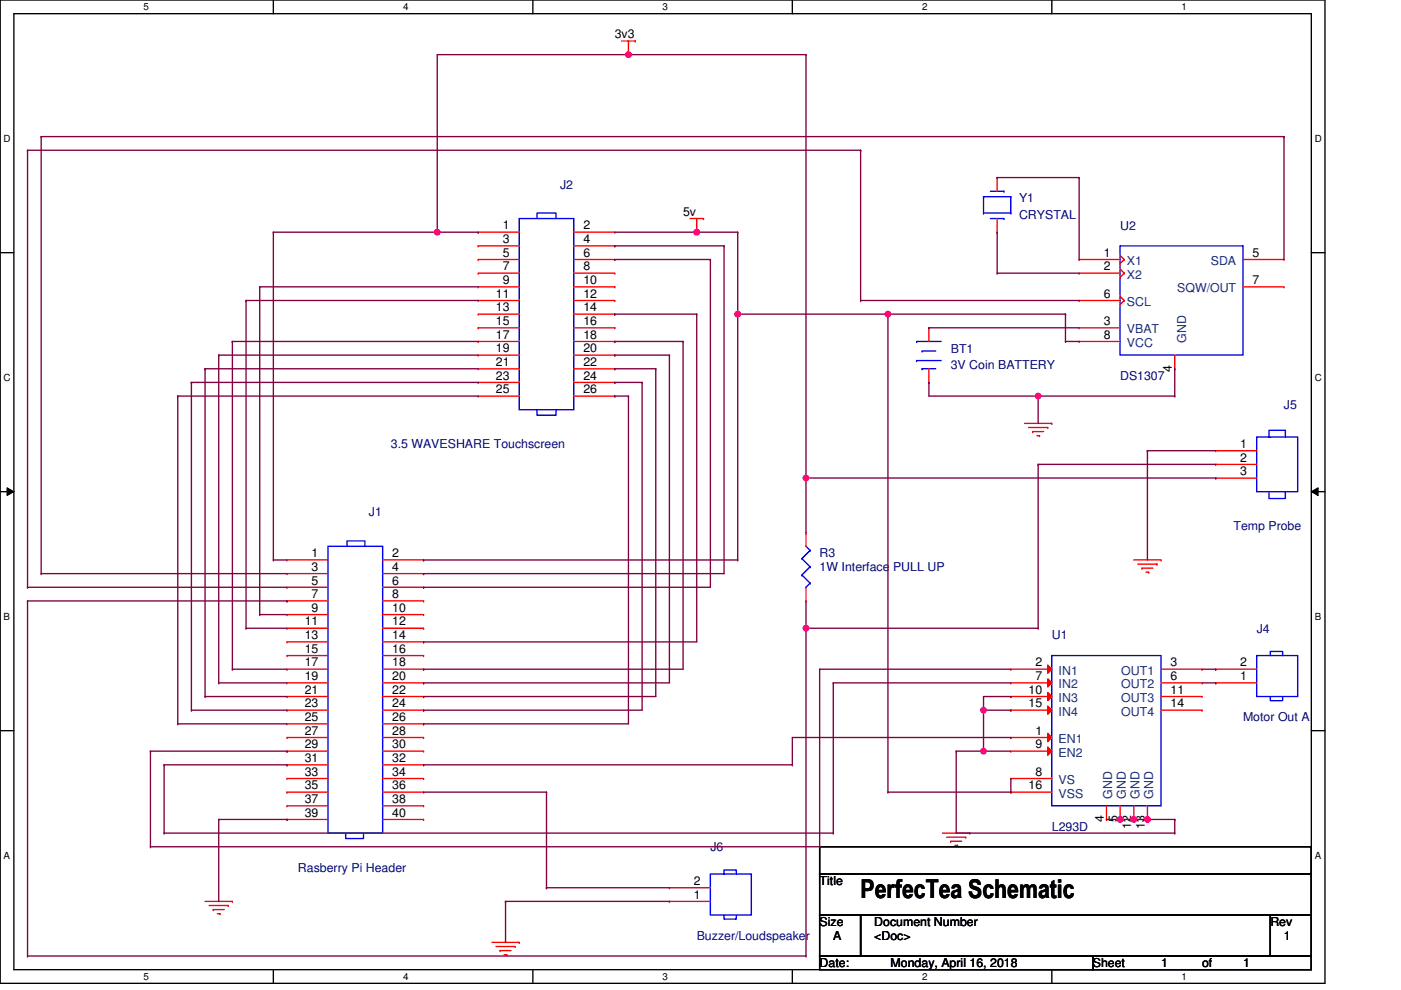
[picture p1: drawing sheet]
<svg xmlns="http://www.w3.org/2000/svg" width="297mm" height="210mm" viewBox="0 0 297 210" stroke-linecap="round" stroke-linejoin="round" font-family="sans-serif">
<path d="M0 0h280.9v208.5h-280.9zM2.9 2.9h275.1v202.7h-275.1z" fill="none" stroke="#000" stroke-width=".29"/>
<g fill="#fff">
<path d="M30.4 .3h1.2v2.3h-1.2z"/>
<path d="M30.4 205.9h1.2v2.3h-1.2z"/>
</g>
<path d="M58 0v2.9M58 205.6v2.9" fill="none" stroke="#000" stroke-width=".29"/>
<g fill="#fff">
<path d="M85.5 .3h1.1v2.3h-1.1z"/>
<path d="M85.5 205.9h1.1v2.3h-1.1z"/>
</g>
<path d="M113 0v2.9M113 205.6v2.9" fill="none" stroke="#000" stroke-width=".29"/>
<g fill="#fff">
<path d="M140.5 .3h1.1v2.3h-1.1z"/>
<path d="M140.5 205.9h1.1v2.3h-1.1z"/>
</g>
<path d="M168 0v2.9M168 205.6v2.9" fill="none" stroke="#000" stroke-width=".29"/>
<g fill="#fff">
<path d="M195.5 .3h1.2v2.3h-1.2z"/>
<path d="M195.5 205.9h1.2v2.3h-1.2z"/>
</g>
<path d="M223 0v2.9M223 205.6v2.9" fill="none" stroke="#000" stroke-width=".29"/>
<g fill="#fff">
<path d="M250.5 .3h1.2v2.3h-1.2z"/>
<path d="M250.5 205.9h1.2v2.3h-1.2z"/>
<path d="M.8 28.2h1.5v2.4h-1.5z"/>
<path d="M278.7 28.2h1.5v2.4h-1.5z"/>
<path d="M.8 78.9h1.5v2.3h-1.5z"/>
<path d="M278.7 78.9h1.5v2.3h-1.5z"/>
</g>
<path d="M0 53.6h2.9M278 53.6h2.9" fill="none" stroke="#000" stroke-width=".29"/>
<g fill="#fff">
<path d="M.8 129.6h1.4v2.3h-1.4z"/>
<path d="M278.7 129.6h1.4v2.3h-1.4z"/>
</g>
<path d="M0 104.2h2.9M278 104.2h2.9" fill="none" stroke="#000" stroke-width=".29"/>
<path d="M1.5 103.4l1.4 .8-1.4 .9zM278 104.2l1.5-.8v1.7z" fill="#000"/>
<path d="M1.5 103.4l1.4 .8-1.4 .9zM278 104.2l1.5-.8v1.7z" fill="none" stroke="#000" stroke-width=".21"/>
<g fill="#fff">
<path d="M.8 180.3h1.4v2.3h-1.4z"/>
<path d="M278.7 180.3h1.4v2.3h-1.4z"/>
</g>
<path d="M0 154.9h2.9M278 154.9h2.9M173.8 179.5h104.2v5.8h-104.2zM173.8 185.3h104.2v8.7h-104.2zM173.8 194h8.7v8.7h-8.7zM182.5 194h86.8v8.7h-86.8zM269.3 194h8.7v8.7h-8.7zM173.8 202.7h57.9v2.9h-57.9zM231.7 202.7h46.3v2.9h-46.3z" fill="none" stroke="#000" stroke-width=".29"/>
<g fill="none" stroke="#f00" stroke-width=".29">
<path d="M131.8 8.7h2.9M133.2 11.6h.1M133.2 8.7v2.9M134.7 8.7h.1M211.4 37.6h.1M211.4 37.6v2.9M101.4 49.2h.1M101.4 52.1h.1M101.4 55h.1M101.4 57.9h.1M101.4 49.2h8.7M101.4 52.1h8.7"/>
<path d="M101.4 55h8.7M101.4 57.9h8.7M121.7 49.2h8.6M121.7 52.1h8.6M121.7 55h8.6M121.7 57.9h8.6M130.3 49.2h.1M130.3 52.1h.1M130.3 55h.1M130.3 57.9h.1M146.3 46.3h2.9M147.7 49.2h.1"/>
<path d="M147.7 46.3v2.9M149.2 46.3h.1M211.4 49.2h.1M211.4 46.3v2.9M228.8 55h.1M228.8 57.9h.1M228.8 55h8.7M228.8 57.9h8.7M237.5 55.9h.1M237.5 58.8h.1M237.5 54.2l.9 .8M237.5 57l.9 .9"/>
<path d="M238.4 55h.1M238.4 57.9h.1M238.4 55l-.9 .9M238.4 57.9l-.9 .9M263.5 55h8.7M272.2 55h.1M101.4 60.8h.1M101.4 63.7h.1M101.4 66.6h.1M101.4 69.5h.1M101.4 72.4h.1M101.4 75.3h.1"/>
<path d="M101.4 78.2h.1M101.4 60.8h8.7M101.4 63.7h8.7M101.4 66.6h8.7M101.4 69.5h8.7M101.4 72.4h8.7M101.4 75.3h8.7M101.4 78.2h8.7M121.7 60.8h8.6M121.7 63.7h8.6M121.7 66.6h8.6M121.7 69.5h8.6"/>
<path d="M121.7 72.4h8.6M121.7 75.3h8.6M121.7 78.2h8.6M130.3 60.8h.1M130.3 63.7h.1M130.3 66.6h.1M130.3 69.5h.1M130.3 72.4h.1M130.3 75.3h.1M130.3 78.2h.1M196.9 69.5h.1M196.9 69.5v2.9"/>
<path d="M196.9 78.2v2.9M228.8 63.7h.1M228.8 69.5h.1M228.8 72.4h.1M228.8 63.7h8.7M228.8 69.5h8.7M228.8 72.4h8.7M237.5 64.6h.1M237.5 62.8l.9 .9M238.4 63.7h.1M238.4 63.7l-.9 .9M249.1 78.2h.1"/>
<path d="M249.1 75.3v2.9M263.5 60.8h8.7M272.2 60.8h.1M101.4 81.1h.1M101.4 84h.1M101.4 81.1h8.7M101.4 84h8.7M121.7 81.1h8.6M121.7 84h8.6M130.3 81.1h.1M130.3 84h.1M196.9 81.1h.1"/>
<path d="M217.2 89.8h5.8M218.1 90.6h4M219 91.5h.1M219 91.5h2.3M219.8 92.4h.6M220.4 92.4h.1M222.1 90.6h.1M223 89.8h.1M60.9 118.7h.1M60.9 118.7h8.6M81.1 118.7h8.7M89.8 118.7h.1"/>
<path d="M170.9 112.9h.1M170.9 112.9v2.9M240.4 118.7h5.8M241.2 119.6h4.1M245.3 119.6h.1M246.2 118.7h.1M60.9 121.6h.1M60.9 124.5h.1M60.9 127.4h.1M60.9 130.3h.1M60.9 133.2h.1M60.9 136.1h.1"/>
<path d="M60.9 139h.1M60.9 121.6h8.6M60.9 124.5h8.6M60.9 127.4h8.6M60.9 130.3h8.6M60.9 133.2h8.6M60.9 136.1h8.6M60.9 139h8.6M81.1 121.6h8.7M81.1 124.5h8.7M81.1 127.4h8.7M81.1 130.3h8.7"/>
<path d="M81.1 133.2h8.7M81.1 136.1h8.7M81.1 139h8.7M89.8 121.6h.1M89.8 124.5h.1M89.8 127.4h.1M89.8 130.3h.1M89.8 133.2h.1M89.8 136.1h.1M89.8 139h.1M170.9 127.4h.1M170.9 124.5v2.9"/>
<path d="M242.1 120.5h.1M242.1 120.5h2.3M243 121.3h.6M243.6 121.3h.1M60.9 141.9h.1M60.9 144.8h.1M60.9 147.7h.1M60.9 150.6h.1M60.9 153.5h.1M60.9 156.4h.1M60.9 159.3h.1M60.9 144.8h8.6"/>
<path d="M60.9 141.9h8.6M60.9 147.7h8.6M60.9 150.6h8.6M60.9 153.5h8.6M60.9 156.4h8.6M60.9 159.3h8.6M81.1 144.8h8.7M81.1 141.9h8.7M81.1 147.7h8.7M81.1 150.6h8.7M81.1 153.5h8.7M81.1 156.4h8.7"/>
<path d="M81.1 159.3h8.7M89.8 141.9h.1M89.8 144.8h.1M89.8 147.7h.1M89.8 150.6h.1M89.8 153.5h.1M89.8 156.4h.1M89.8 159.3h.1M257.8 144.8h.1M257.8 141.9h.1M257.8 144.8h8.6M257.8 141.9h8.6"/>
<path d="M60.9 162.2h.1M60.9 165.1h.1M60.9 168h.1M60.9 170.8h.1M60.9 173.7h.1M60.9 162.2h8.6M60.9 165.1h8.6M60.9 168h8.6M60.9 170.8h8.6M60.9 173.7h8.6M81.1 162.2h8.7M81.1 165.1h8.7"/>
<path d="M81.1 168h8.7M81.1 170.8h8.7M81.1 173.7h8.7M89.8 162.2h.1M89.8 165.1h.1M89.8 168h.1M89.8 170.8h.1M89.8 173.7h.1M199.8 176.6h5.8M200.7 177.5h4.1M201.6 178.4h.1M201.6 178.4h2.3"/>
<path d="M202.4 179.2h.6M203 179.2h.1M204.8 177.5h.1M205.6 176.6h.1M43.5 191.1h5.8M44.3 192h4.1M45.2 192.9h.1M45.2 192.9h2.3M46.1 193.7h.6M46.7 193.7h.1M48.4 192h.1M49.3 191.1h.1"/>
<path d="M104.3 199.8h5.8M110.1 199.8h.1M141.9 191.1h.1M141.9 188.2h.1M141.9 191.1h8.7M141.9 188.2h8.7M105.2 200.7h4M106 201.5h.1M106 201.5h2.3M106.9 202.4h.6M107.5 202.4h.1M109.2 200.7h.1"/>
</g>
<g fill="none" stroke="#00f" stroke-width=".29">
<path d="M110.1 46.3h11.6v40.6h-11.6zM113.8 46.3v-1.1h4.1v1.1M208.5 41.7h.1M208.5 45.2h.1M208.5 45.2h5.8M208.5 41.7h5.8M208.5 41.7v3.5M210 46.3h2.9M210 40.5h2.9M212.9 46.3h.1M212.9 40.5h.1M214.3 45.2h.1"/>
<path d="M214.3 41.7h.1M214.3 41.7v3.5M237.5 52.1h26v23.2h-26zM194.3 72.4h.1M194.3 76.4h.1M194.3 72.4h5.2M194.3 76.4h5.2M195.5 78.2h.1M195.5 74.4h.1M195.5 78.2h2.9M195.5 74.4h2.9M113.8 86.9v1.1h4.1v-1.1"/>
<path d="M69.5 115.8h11.6v60.8h-11.6zM73.6 115.8v-1.1h3.8v1.1M170 118.4h.1M170 118.4l1.8 1.8M170.9 115.8l.9 .9M171.8 116.7h.1M171.8 116.7l-1.8 1.7M170 121.9h.1M170 121.9l1.8 1.7M170.9 124.5h.1M171.8 120.2h.1M171.8 123.6h.1"/>
<path d="M171.8 120.2l-1.8 1.7M171.8 123.6l-.9 .9M223 139h23.2v31.8h-23.2zM266.4 139h8.7v8.7h-8.7zM269.3 139v-.9h2.6v.9M269.3 147.7v.9h2.6v-.9M73.3 176.6v1.2h3.8v-1.2M150.6 185.3h8.7v8.7h-8.7zM153.5 194v.9h2.6v-.9M153.5 185.3v-.8h2.6v.8"/>
</g>
<path d="M222.1 141l.9 .9-.9 .9z" fill="#f00"/>
<path d="M214.3 141.9h.1M214.3 141.9h8.7M222.1 141l.9 .9-.9 .9z" fill="none" stroke="#f00" stroke-width=".29"/>
<path d="M222.1 143.9l.9 .9-.9 .9z" fill="#f00"/>
<path d="M214.3 144.8h.1M214.3 144.8h8.7M222.1 143.9l.9 .9-.9 .9z" fill="none" stroke="#f00" stroke-width=".29"/>
<path d="M222.1 146.8l.9 .9-.9 .9z" fill="#f00"/>
<path d="M214.3 147.7h.1M214.3 147.7h8.7M222.1 146.8l.9 .9-.9 .9z" fill="none" stroke="#f00" stroke-width=".29"/>
<path d="M222.1 149.7l.9 .9-.9 .8z" fill="#f00"/>
<path d="M214.3 150.6h.1M214.3 150.6h8.7M222.1 149.7l.9 .9-.9 .8z" fill="none" stroke="#f00" stroke-width=".29"/>
<path d="M222.1 155.5l.9 .9-.9 .8z" fill="#f00"/>
<path d="M214.3 156.4h.1M214.3 156.4h8.7M222.1 155.5l.9 .9-.9 .8z" fill="none" stroke="#f00" stroke-width=".29"/>
<path d="M222.1 158.4l.9 .9-.9 .8z" fill="#f00"/>
<g fill="none" stroke="#f00" stroke-width=".29">
<path d="M257.8 95.6h.1M257.8 98.5h.1M257.8 95.6h8.6M257.8 98.5h8.6M257.8 101.4h.1M257.8 101.4h8.6M214.3 159.3h.1M214.3 159.3h8.7M222.1 158.4l.9 .9-.9 .8zM246.2 141.9h8.7M246.2 144.8h8.7M246.2 147.7h8.7"/>
<path d="M246.2 150.6h8.7M254.9 141.9h.1M254.9 144.8h.1M254.9 147.7h.1M254.9 150.6h.1M214.3 168h.1M214.3 165.1h.1M214.3 168h8.7M214.3 165.1h8.7M234.6 173.7h.1M234.6 170.8v2.9M237.5 173.7h.1"/>
<path d="M237.5 170.8v2.9M240.4 173.7h.1M240.4 170.8v2.9M243.3 173.7h.1M243.3 170.8v2.9"/>
</g>
<path d="M266.4 92.7h8.7v11.5h-8.7zM269.3 92.7h-.3v-1.5h3.5v1.5M269 104.2v1.5h3.5v-1.5h-.3" fill="none" stroke="#00f" stroke-width=".29"/>
<g fill="none" stroke="#800040" stroke-width=".29">
<path d="M5.8 31.9h.1M5.8 31.9v92.6M5.8 31.9h176.7M8.7 29h.1M8.7 29v92.6M8.7 29h263.5M182.5 31.9h.1M182.5 31.9v31.8M211.4 37.6h.1M211.4 37.6h17.4M228.8 37.6h.1M228.8 37.6v17.4"/>
<path d="M272.2 29h.1M272.2 29v26M58 49.2h34.7M92.7 49.2h.1M211.4 49.2h.1M211.4 57.9h.1M211.4 49.2v8.7M211.4 57.9h17.4M182.5 63.7h.1M182.5 63.7h46.3M5.8 124.5h.1M5.8 124.5h55.1"/>
<path d="M8.7 121.6h.1M8.7 121.6h52.2"/>
</g>
<circle cx="92.7" cy="49.2" r=".58" fill="#f0f"/>
<circle cx="92.7" cy="49.2" r=".58" fill="none" stroke="#f0f" stroke-width=".29"/>
<path d="M58 49.2h.1M58 49.2v69.5M130.3 49.2h17.4M147.7 49.2h.1" fill="none" stroke="#800040" stroke-width=".29"/>
<circle cx="147.7" cy="49.2" r=".58" fill="#f0f"/>
<circle cx="147.7" cy="49.2" r=".58" fill="none" stroke="#f0f" stroke-width=".29"/>
<g fill="none" stroke="#800040" stroke-width=".29">
<path d="M130.3 52.1h.1M130.3 55h.1M130.3 52.1h23.2M130.3 55h20.3M150.6 55h.1M150.6 55v69.5h-60.8M153.5 52.1h.1M153.5 52.1v69.5h-63.7M156.4 49.2v17.4M43.5 78.2h.1M43.5 78.2h57.9M43.5 78.2v69.5"/>
<path d="M46.4 75.3h.1M46.4 75.3h55M46.4 75.3v69.5M49.3 72.4h.1M49.3 72.4h52.1M49.3 72.4v69.5M52.2 63.7h.1M52.2 63.7h49.2M52.2 63.7v69.5M55.1 60.8h.1M55.1 60.8h46.3M55.1 60.8v69.5"/>
<path d="M130.3 66.6h.1M130.3 75.3h.1M130.3 72.4h.1M130.3 78.2h.1M130.3 72.4h14.5M130.3 66.6h17.4M130.3 75.3h11.6M130.3 78.2h8.7M139 78.2h.1M139 78.2v69.5h-49.2M141.9 75.3h.1M141.9 75.3v69.5h-52.1"/>
<path d="M144.8 72.4h.1M144.8 72.4v69.5h-55M147.7 66.6h.1M147.7 66.6v69.5h-57.9M156.4 66.6h.1M196.9 69.5h.1M196.9 69.5h31.9M37.7 84h.1M37.7 84h63.7M37.7 84v69.5M40.6 81.1h.1M40.6 81.1h60.8"/>
<path d="M40.6 81.1v69.5M130.3 81.1h.1M130.3 84h.1M130.3 84h2.9M130.3 81.1h5.8M133.2 84h.1M133.2 84v69.5h-43.4M136.1 81.1h.1M136.1 81.1v69.5h-46.3M196.9 81.1h.1M196.9 81.1v2.9h23.2M220.1 84h.1"/>
<path d="M58 118.7h.1M58 118.7h2.9M89.8 118.7h.1M89.8 118.7h66.6M52.2 133.2h.1M52.2 133.2h8.7M55.1 130.3h.1M55.1 130.3h5.8M89.8 121.6h.1M89.8 124.5h.1M89.8 136.1h.1M37.7 153.5h.1"/>
<path d="M37.7 153.5h23.2M40.6 150.6h.1M40.6 150.6h20.3M43.5 147.7h.1M43.5 147.7h17.4M46.4 144.8h.1M46.4 144.8h14.5M49.3 141.9h.1M49.3 141.9h11.6M89.8 144.8h.1M89.8 141.9h.1M89.8 147.7h.1"/>
<path d="M89.8 150.6h.1M89.8 153.5h.1"/>
</g>
<circle cx="220.1" cy="84" r=".58" fill="#f0f"/>
<circle cx="220.1" cy="84" r=".58" fill="none" stroke="#f0f" stroke-width=".29"/>
<g fill="none" stroke="#800040" stroke-width=".29">
<path d="M92.7 11.6v37.6M92.7 49.2h.1M92.7 49.2h8.7M101.4 49.2h.1M188.3 66.6h.1M188.3 66.6h-31.9v52.1M225.9 72.4h.1M225.9 66.6h.1M225.9 72.4h2.9M225.9 66.6v5.8M249.1 78.2h.1M249.1 78.2v5.8"/>
<path d="M156.4 118.7h.1"/>
</g>
<circle cx="156.4" cy="66.6" r=".58" fill="#f0f"/>
<circle cx="156.4" cy="66.6" r=".58" fill="none" stroke="#f0f" stroke-width=".29"/>
<g fill="none" stroke="#800040" stroke-width=".29">
<path d="M92.7 11.6h40.5M133.2 11.6h.1M170.9 11.6v89.8M170.9 101.4h.1M170.9 133.2h.1M170.9 127.4v5.8M168 156.4h46.3M173.8 141.9h.1M173.8 141.9h40.5M173.8 141.9v37.6M176.7 144.8h.1M176.7 144.8h37.6"/>
<path d="M176.7 144.8v31.8M208.5 147.7h.1M208.5 159.3h.1M208.5 147.7v2.9M208.5 159.3h5.8M214.3 156.4h.1M254.9 141.9h2.9M254.9 144.8h2.9M257.8 141.9h.1M257.8 144.8h.1M173.8 179.5h.1M176.7 176.6h.1"/>
</g>
<circle cx="208.5" cy="159.3" r=".58" fill="#f0f"/>
<circle cx="208.5" cy="159.3" r=".58" fill="none" stroke="#f0f" stroke-width=".29"/>
<path d="M208.5 150.6h.1M208.5 150.6v8.7M208.5 150.6h5.8M214.3 150.6h.1" fill="none" stroke="#800040" stroke-width=".29"/>
<circle cx="208.5" cy="150.6" r=".58" fill="#f0f"/>
<circle cx="208.5" cy="150.6" r=".58" fill="none" stroke="#f0f" stroke-width=".29"/>
<path d="M234.6 173.7h5.8M237.5 173.7h.1M240.4 173.7h.1" fill="none" stroke="#800040" stroke-width=".29"/>
<circle cx="237.5" cy="173.7" r=".58" fill="#f0f"/>
<circle cx="237.5" cy="173.7" r=".58" fill="none" stroke="#f0f" stroke-width=".29"/>
<circle cx="240.4" cy="173.7" r=".58" fill="#f0f"/>
<circle cx="240.4" cy="173.7" r=".58" fill="none" stroke="#f0f" stroke-width=".29"/>
<path d="M240.4 173.7h8.7M243.3 173.7h.1M249.1 173.7h.1" fill="none" stroke="#800040" stroke-width=".29"/>
<circle cx="243.3" cy="173.7" r=".58" fill="#f0f"/>
<circle cx="243.3" cy="173.7" r=".58" fill="none" stroke="#f0f" stroke-width=".29"/>
<g fill="none" stroke="#800040" stroke-width=".29">
<path d="M220.1 84h.1M220.1 84v5.8M220.1 84h29M243.3 95.6h.1M243.3 95.6v23.1M243.3 95.6h14.5M249.1 84h.1M170.9 101.4h.1M170.9 101.4h86.9M170.9 101.4v11.5M257.8 101.4h.1M202.7 159.3h.1"/>
<path d="M202.7 159.3v17.3h46.4M202.7 159.3h5.8M208.5 159.3h.1M208.5 147.7h5.8M214.3 147.7h.1M46.4 173.7h.1M46.4 173.7v17.4M46.4 173.7h14.5M60.9 173.7h.1M89.8 168h26.1M115.9 168h.1M115.9 168v20.2"/>
<path d="M249.1 176.6h.1M249.1 173.7h.1M249.1 173.7v2.9M115.9 188.2h.1"/>
</g>
<circle cx="170.9" cy="101.3" r=".58" fill="#f0f"/>
<circle cx="170.9" cy="101.3" r=".58" fill="none" stroke="#f0f" stroke-width=".29"/>
<path d="M220.1 98.5h.1M220.1 98.5h37.7M220.1 98.5v34.7M170.9 133.2h.1M170.9 133.2h49.2M170.9 133.2v69.5M220.1 133.2h.1M170.9 202.7h.1" fill="none" stroke="#800040" stroke-width=".29"/>
<circle cx="170.9" cy="133.2" r=".58" fill="#f0f"/>
<circle cx="170.9" cy="133.2" r=".58" fill="none" stroke="#f0f" stroke-width=".29"/>
<g fill="none" stroke="#800040" stroke-width=".29">
<path d="M188.3 66.6h.1M188.3 66.6v101.4M5.8 127.4h.1M5.8 127.4v75.3M5.8 127.4h55.1M60.9 127.4h.1M188.3 168h.1M188.3 168h26M214.3 168h.1M214.3 165.1v2.9M107.2 191.1h.1M107.2 191.1h34.7"/>
<path d="M107.2 191.1v8.7M5.8 202.7h.1M5.8 202.7h165.1"/>
</g>
<circle cx="188.3" cy="66.6" r=".58" fill="#f0f"/>
<circle cx="188.3" cy="66.6" r=".58" fill="none" stroke="#f0f" stroke-width=".29"/>
<path d="M133.2 11.6h37.7M170.9 11.6h.1M188.3 66.6h37.6M225.9 66.6h.1" fill="none" stroke="#800040" stroke-width=".29"/>
<circle cx="133.2" cy="11.6" r=".58" fill="#f0f"/>
<circle cx="133.2" cy="11.6" r=".58" fill="none" stroke="#f0f" stroke-width=".29"/>
<g fill="none" stroke="#800040" stroke-width=".29">
<path d="M147.7 49.2h8.7M156.4 49.2h.1M31.9 159.3h.1M31.9 159.3v20.2M31.9 159.3h29M60.9 159.3h.1M168 156.4v5.8M31.9 179.5h.1M31.9 179.5h141.9M34.8 176.6h.1M34.8 162.2h.1M34.8 176.6h141.9"/>
<path d="M34.8 162.2v14.4M34.8 162.2h26.1M60.9 162.2h.1M89.8 162.2h.1M89.8 162.2h78.2M168 162.2h.1M115.9 188.2h.1M115.9 188.2h26"/>
</g>
<circle cx="92.7" cy="49.2" r=".58" fill="#f0f"/>
<circle cx="92.7" cy="49.2" r=".58" fill="none" stroke="#f0f" stroke-width=".29"/>
<circle cx="147.7" cy="49.2" r=".58" fill="#f0f"/>
<circle cx="147.7" cy="49.2" r=".58" fill="none" stroke="#f0f" stroke-width=".29"/>
<circle cx="220.1" cy="84" r=".58" fill="#f0f"/>
<circle cx="220.1" cy="84" r=".58" fill="none" stroke="#f0f" stroke-width=".29"/>
<circle cx="156.4" cy="66.6" r=".58" fill="#f0f"/>
<circle cx="156.4" cy="66.6" r=".58" fill="none" stroke="#f0f" stroke-width=".29"/>
<circle cx="208.5" cy="159.3" r=".58" fill="#f0f"/>
<circle cx="208.5" cy="159.3" r=".58" fill="none" stroke="#f0f" stroke-width=".29"/>
<circle cx="208.5" cy="150.6" r=".58" fill="#f0f"/>
<circle cx="208.5" cy="150.6" r=".58" fill="none" stroke="#f0f" stroke-width=".29"/>
<circle cx="237.5" cy="173.7" r=".58" fill="#f0f"/>
<circle cx="237.5" cy="173.7" r=".58" fill="none" stroke="#f0f" stroke-width=".29"/>
<circle cx="240.4" cy="173.7" r=".58" fill="#f0f"/>
<circle cx="240.4" cy="173.7" r=".58" fill="none" stroke="#f0f" stroke-width=".29"/>
<circle cx="243.3" cy="173.7" r=".58" fill="#f0f"/>
<circle cx="243.3" cy="173.7" r=".58" fill="none" stroke="#f0f" stroke-width=".29"/>
<circle cx="170.9" cy="101.3" r=".58" fill="#f0f"/>
<circle cx="170.9" cy="101.3" r=".58" fill="none" stroke="#f0f" stroke-width=".29"/>
<circle cx="170.9" cy="133.2" r=".58" fill="#f0f"/>
<circle cx="170.9" cy="133.2" r=".58" fill="none" stroke="#f0f" stroke-width=".29"/>
<circle cx="188.3" cy="66.6" r=".58" fill="#f0f"/>
<circle cx="188.3" cy="66.6" r=".58" fill="none" stroke="#f0f" stroke-width=".29"/>
<circle cx="133.2" cy="11.6" r=".58" fill="#f0f"/>
<circle cx="133.2" cy="11.6" r=".58" fill="none" stroke="#f0f" stroke-width=".29"/>
<text font-size="5.5" x="182.5" y="190.5">PerfecTea Schematic</text>
<g font-size="2.6">
<text x="130.3" y="8.2">3v3</text>
<text x="144.8" y="45.8">5v</text>
<text x="106.6" y="48.6">1</text>
<text x="106.6" y="51.5">3</text>
<text x="123.7" y="48.6">2</text>
<text x="123.7" y="51.5">4</text>
<text x="106.6" y="54.4">5</text>
<text x="106.6" y="57.3">7</text>
<text x="123.7" y="54.4">6</text>
<text x="123.7" y="57.3">8</text>
<text x="234" y="54.4">1</text>
<text x="234" y="57.3">2</text>
<text x="265.6" y="54.4">5</text>
<text x="105.1" y="63.1">11</text>
<text x="106.6" y="60.2">9</text>
<text x="123.7" y="60.2">10</text>
<text x="123.7" y="63.1">12</text>
<text x="234" y="63.1">6</text>
<text x="265.6" y="60.2">7</text>
<text x="105.1" y="66">13</text>
<text x="105.1" y="68.9">15</text>
<text x="105.1" y="71.8">17</text>
<text x="123.7" y="66">14</text>
<text x="123.7" y="68.9">16</text>
<text x="123.7" y="71.8">18</text>
<text x="234" y="68.9">3</text>
<text x="234" y="71.8">8</text>
<text x="105.1" y="74.7">19</text>
<text x="105.1" y="77.6">21</text>
<text x="123.7" y="74.7">20</text>
<text x="123.7" y="77.6">22</text>
<text x="105.1" y="80.5">23</text>
<text x="105.1" y="83.4">25</text>
<text x="123.7" y="80.5">24</text>
<text x="123.7" y="83.4">26</text>
<text x="248.5" y="78.8" transform="rotate(-90 248.5 78.8)">4</text>
<text x="263" y="95">1</text>
<text x="263" y="97.9">2</text>
<text x="263" y="100.8">3</text>
<text x="66.1" y="118.1">1</text>
<text x="83.1" y="118.1">2</text>
<text x="66.1" y="121">3</text>
<text x="66.1" y="123.9">5</text>
<text x="83.1" y="121">4</text>
<text x="83.1" y="123.9">6</text>
<text x="66.1" y="126.8">7</text>
<text x="66.1" y="129.7">9</text>
<text x="83.1" y="126.8">8</text>
<text x="83.1" y="129.7">10</text>
<text x="64.6" y="132.6">11</text>
<text x="64.6" y="135.5">13</text>
<text x="83.1" y="132.6">12</text>
<text x="83.1" y="135.5">14</text>
<text x="64.6" y="138.4">15</text>
<text x="64.6" y="141.3">17</text>
<text x="83.1" y="138.4">16</text>
<text x="83.1" y="141.3">18</text>
<text x="219.5" y="141.3">2</text>
<text x="248.2" y="141.3">3</text>
<text x="263" y="141.3">2</text>
<text x="64.6" y="144.2">19</text>
<text x="64.6" y="147.1">21</text>
<text x="64.6" y="150">23</text>
<text x="83.1" y="144.2">20</text>
<text x="83.1" y="147.1">22</text>
<text x="83.1" y="150">24</text>
<text x="218.1" y="147.1">10</text>
<text x="218.1" y="150">15</text>
<text x="219.5" y="144.2">7</text>
<text x="248.2" y="144.2">6</text>
<text x="248.2" y="147.1">11</text>
<text x="248.2" y="150">14</text>
<text x="263" y="144.2">1</text>
<text x="64.6" y="152.9">25</text>
<text x="64.6" y="155.8">27</text>
<text x="83.1" y="152.9">26</text>
<text x="83.1" y="155.8">28</text>
<text x="219.5" y="155.8">1</text>
<text x="64.6" y="158.7">29</text>
<text x="64.6" y="161.6">31</text>
<text x="83.1" y="158.7">30</text>
<text x="83.1" y="161.6">32</text>
<text x="219.5" y="158.7">9</text>
<text x="64.6" y="164.5">33</text>
<text x="64.6" y="167.4">35</text>
<text x="83.1" y="164.5">34</text>
<text x="83.1" y="167.4">36</text>
<text x="218.1" y="167.4">16</text>
<text x="219.5" y="164.5">8</text>
<text x="64.6" y="170.3">37</text>
<text x="64.6" y="173.2">39</text>
<text x="83.1" y="170.3">38</text>
<text x="83.1" y="173.2">40</text>
<text x="234" y="174.3" transform="rotate(-90 234 174.3)">4</text>
<text x="236.9" y="174.3" transform="rotate(-90 236.9 174.3)">5</text>
<text x="239.8" y="175.8" transform="rotate(-90 239.8 175.8)">12</text>
<text x="242.7" y="175.8" transform="rotate(-90 242.7 175.8)">13</text>
<text x="147.1" y="190.5">1</text>
<text x="147.1" y="187.6">2</text>
<text x="173.8" y="187.7">Title</text>
<text x="173.8" y="196.4">Size</text>
<text x="185.4" y="196.4">Document Number</text>
<text x="269.3" y="196.4">Rev</text>
<text x="176.7" y="199.3">A</text>
<text x="185.4" y="199.3">&lt;Doc&gt;</text>
<text x="272.2" y="199.3">1</text>
<text x="173.8" y="205.1">Date:</text>
<text x="188.8" y="205.1">Monday, April 16, 2018</text>
<text x="231.7" y="205.1">Sheet</text>
<text x="246.2" y="205.1">1</text>
<text x="254.9" y="205.1">of</text>
<text x="263.5" y="205.1">1</text>
</g>
<g font-size="2.6" fill="#000080">
<text x="118.8" y="40">J2</text>
<text x="216.1" y="42.9">Y1</text>
<text x="216.1" y="46.4">CRYSTAL</text>
<text x="237.5" y="48.7">U2</text>
<text x="201.6" y="74.8">BT1</text>
<text x="201.6" y="78.2">3V Coin BATTERY</text>
<text x="237.5" y="80.5">DS1307</text>
<text x="272.2" y="86.6">J5</text>
<text x="82.9" y="95">3.5 WAVESHARE Touchscreen</text>
<text x="78.2" y="109.5">J1</text>
<text x="261.5" y="112.4">Temp Probe</text>
<text x="173.8" y="118.2">R3</text>
<text x="173.8" y="121.1">1W Interface PULL UP</text>
<text x="223" y="135.6">U1</text>
<text x="266.4" y="134.1">J4</text>
<text x="263.5" y="152.9">Motor Out A</text>
<text x="223" y="176.1">L293D</text>
<text x="63.2" y="184.8">Rasberry Pi Header</text>
<text x="150.6" y="180.4">J6</text>
<text x="147.7" y="199.3">Buzzer/Loudspeaker</text>
</g>
<g font-size="2.6" fill="#004080">
<text x="238.9" y="56.2">X1</text>
<text x="238.9" y="59.1">X2</text>
<text x="256.7" y="56.2">SDA</text>
<text x="238.9" y="64.9">SCL</text>
<text x="249.6" y="62">SQW/OUT</text>
<text x="238.9" y="70.7">VBAT</text>
<text x="238.9" y="73.6">VCC</text>
<text x="251.5" y="72.7" transform="rotate(-90 251.5 72.7)">GND</text>
<text x="224.5" y="143.1">IN1</text>
<text x="237.7" y="143.1">OUT1</text>
<text x="224.5" y="146">IN2</text>
<text x="224.5" y="148.9">IN3</text>
<text x="237.7" y="146">OUT2</text>
<text x="237.7" y="148.9">OUT3</text>
<text x="224.5" y="151.8">IN4</text>
<text x="237.7" y="151.8">OUT4</text>
<text x="224.5" y="157.6">EN1</text>
<text x="224.5" y="160.4">EN2</text>
<text x="224.5" y="166.2">VS</text>
<text x="224.5" y="169.1">VSS</text>
<text x="235.8" y="169.4" transform="rotate(-90 235.8 169.4)">GND</text>
<text x="238.7" y="169.4" transform="rotate(-90 238.7 169.4)">GND</text>
<text x="241.6" y="169.4" transform="rotate(-90 241.6 169.4)">GND</text>
<text x="244.5" y="169.4" transform="rotate(-90 244.5 169.4)">GND</text>
</g>
<g font-size="2.1">
<text x="30.4" y="2.2">5</text>
<text x="85.5" y="2.2">4</text>
<text x="140.5" y="2.2">3</text>
<text x="195.5" y="2.2">2</text>
<text x="250.5" y="2.2">1</text>
<text x=".8" y="30.1">D</text>
<text x="278.7" y="30.1">D</text>
<text x=".8" y="80.8">C</text>
<text x="278.7" y="80.8">C</text>
<text x=".8" y="131.5">B</text>
<text x="278.7" y="131.5">B</text>
<text x=".8" y="182.1">A</text>
<text x="278.7" y="182.1">A</text>
<text x="30.4" y="207.8">5</text>
<text x="85.5" y="207.8">4</text>
<text x="140.5" y="207.8">3</text>
<text x="195.5" y="207.8">2</text>
<text x="250.5" y="207.8">1</text>
</g>
</svg>
